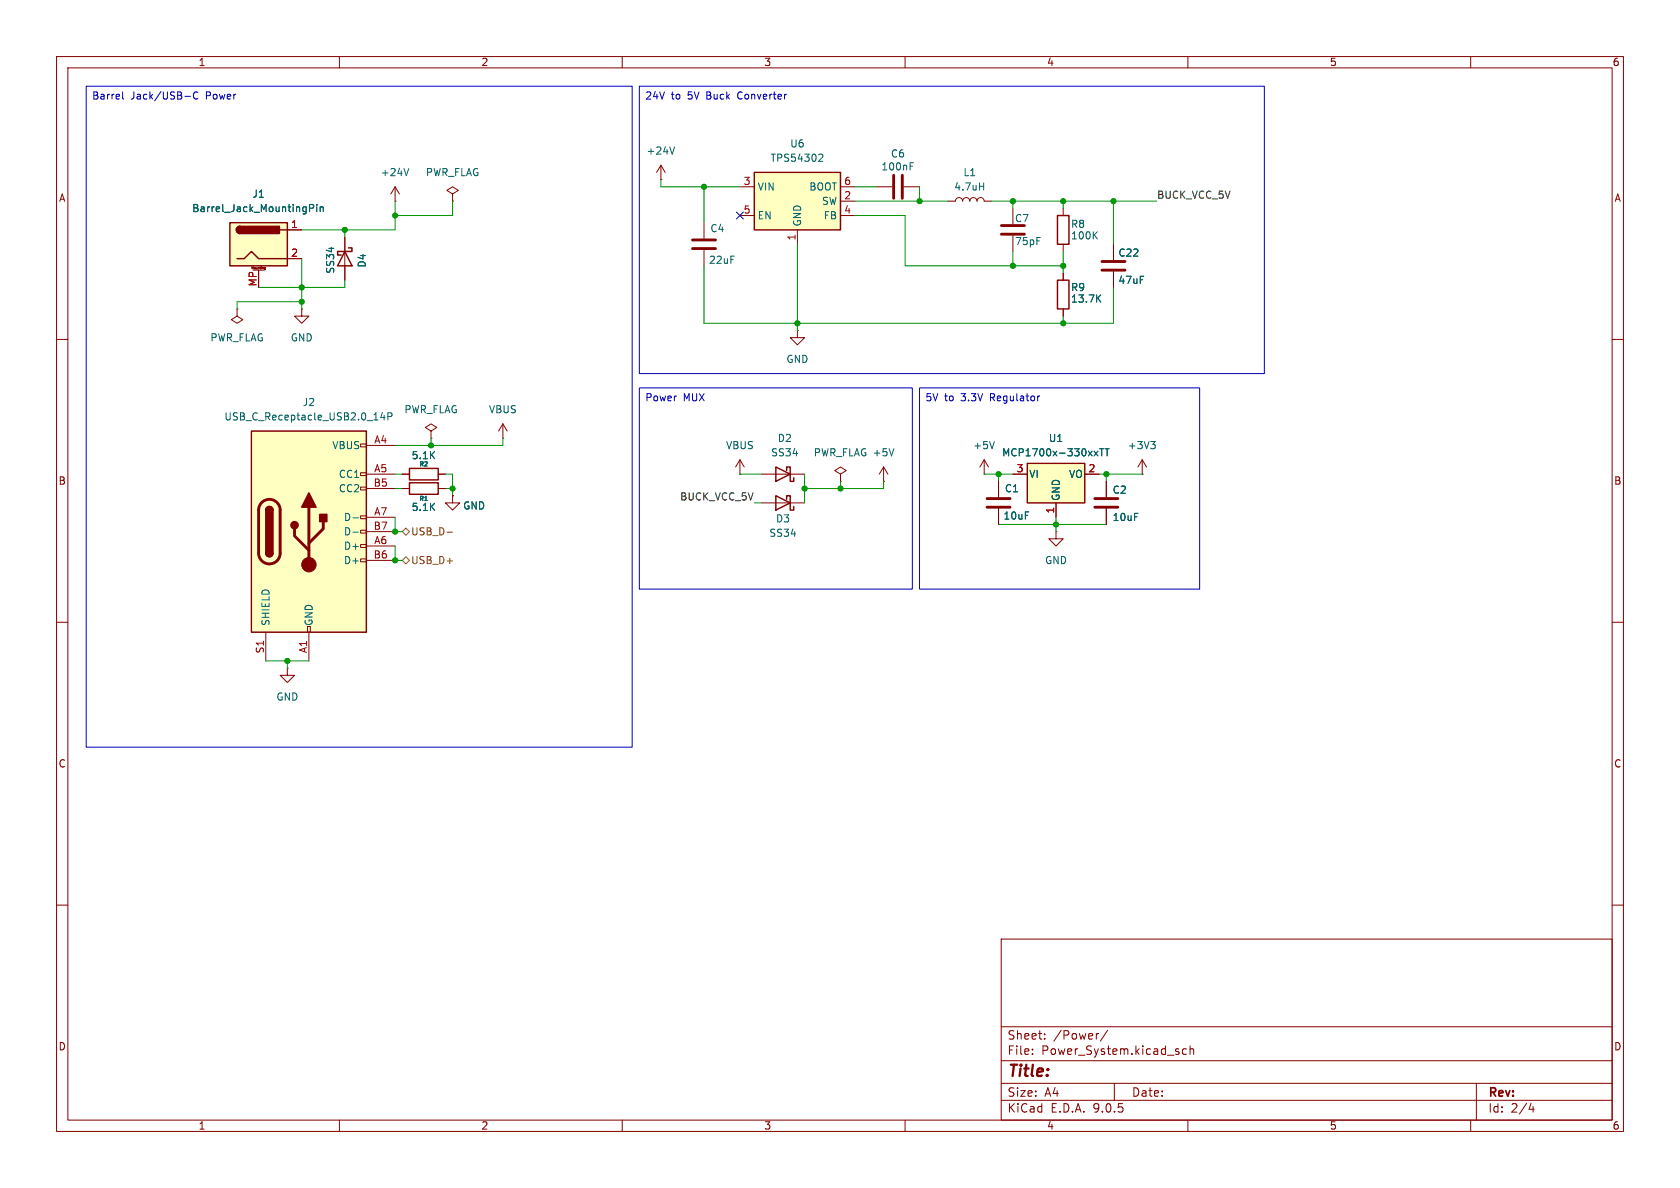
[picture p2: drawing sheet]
<svg xmlns="http://www.w3.org/2000/svg" width="297mm" height="210mm" viewBox="0 0 297 210" stroke-linecap="round" stroke-linejoin="round" font-family="sans-serif">
<g fill="none" stroke="#840000" stroke-width=".18">
<path d="M10 10h277v190h-277zM12 12h273v186h-273zM60 10v2M110 10v2M160 10v2M210 10v2M260 10v2M80 34.3l1-.6-1-.7-1 .7 1 .6v1.3M80 35.6h.1M61 41.9v7.6M10 60h2M76.2 76.2l1-.6-1-.7-1 .7 1 .6v1.3"/>
<path d="M76.2 77.5h.1M285 60h2M71.1 83.8h1.3M77.5 83.8h1.2M10 110h2M285 110h2M10 160h2M177 166h108v32h-108zM285 160h2M60 198v2M110 198v2M160 198v2"/>
<path d="M177 194.5h108M177 191.5h108M177 187.5h108M177 181.5h108M182.5 186.3v.1M182.5 185.5v.1M184.7 183.6v.1M184.7 182.8v.1M194.2 182.7l-.2 .1M195.8 182.1l-1.3 2M197 191.5v3M209.7 185.5l-.4-.1-.3 .3v.4l.2 .2h.5"/>
<path d="M210 198v2M210.4 185.5l.2-.1 .4 .1v.9M210.4 184.9v1.5M260 198v2M261 191.5v6.5M270.7 195l-.4 1.1h.9M271 195.6v1"/>
</g>
<path d="M61 44.5l1.2 2.5h-2.5zM61.6 43.8h.6v.7h-2.5v.6h.6M72.4 82.8h5.1v2h-5.1z" fill="none" stroke="#840000" stroke-width=".25"/>
<path d="M181.6 81.9h10.2v7h-10.2z" fill="#ffffc2"/>
<path d="M181.6 81.9h10.2v7h-10.2z" fill="none" stroke="#840000" stroke-width=".25"/>
<path d="M41.9 54.6v1.3l1 .6-1 .7-1-.7 1-.6M41.9 54.6h.1M179.1 83.8h2.5M186.7 88.9v2.5M191.8 83.8h2.5" fill="none" stroke="#840000" stroke-width=".18"/>
<path d="M193.4 79.7l.7 .9M194.1 79.7l-.7 .9M194.4 79.3h.7M194.8 79.3v1.3M195.4 79.3h.7M195.7 79.3v1.3" fill="none" stroke="#006464" stroke-width=".18"/>
<path d="M40.6 39.4h10.2v7.6h-10.2z" fill="#ffffc2"/>
<path d="M40.6 39.4h10.2v7.6h-10.2zM41.9 45.7h1.3l1.2-1.2 1.3 1.2h5.1M42.4 40a.64 .64 0 0 0-.6 .6 .64 .64 0 0 0 .6 .7M49.5 40.6h1.3" fill="none" stroke="#840000" stroke-width=".25"/>
<g fill="#840000" stroke="#840000" stroke-width=".25">
<path d="M42 40.2l.4-.2v1.3a.63 .63 0 0 1-.6-.4 .63 .63 0 0 1 .2-.7z"/>
<path d="M42.4 40h7v1.3h-7z"/>
</g>
<g fill="none" stroke="#840000" stroke-width=".18">
<path d="M116.8 31.8h.1M116.8 29.2l-.7 1.3M116.8 29.2l.8 1.3M116.8 29.2v2.6M124.5 39.4v2.8M154.9 33h2.8M159.8 33h2.8M167.6 35.6h1.3a.64 .64 0 0 1 .6-.7 .64 .64 0 0 1 .7 .7 .64 .64 0 0 1 .6-.7 .64 .64 0 0 1 .6 .7 .64 .64 0 0 1 .7-.7 .64 .64 0 0 1 .6 .7 .64 .64 0 0 1 .7-.7 .64 .64 0 0 1 .6 .7h1.3M44.5 47.5v-.3l.2 .2 .1-.2v.3M44.7 47.8h2M45.7 47.8v3M46 47.2v.3"/>
<path d="M46.2 47.2h.1M46.7 47.6h.2M46.7 47.5h.1M46.8 47.5h.1M46.9 47.3h-.2v.2M46.9 47.3h.1M46.9 47.6h.1M46.9 47.3v.3M50.8 40.6h2.5M50.8 45.7h2.5M124.5 44.2v2.8M141 58.4v1.3h1.2l-1.2 1.3-1.3-1.3h1.3"/>
<path d="M141 58.4h.1M88.9 77.5h.1M88.9 74.9l-.8 1.3M88.9 74.9l.8 1.3M88.9 74.9v2.6"/>
</g>
<path d="M54.7 36.8l.6-.1 .2-.1-.1-.3-.7-.2v1.3M56 36.1v.2M56 36.6v.8M56.6 36.6v.8M56.6 36.7l.2-.1h.3v.8M119.3 26l-.5 1.2M160.9 29.4h.4M160.9 28.8h.6M173.2 32.9h.7M173.9 32.3v1.3" fill="none" stroke="#006464" stroke-width=".18"/>
<path d="M158 31v4.1M159.5 31v4.1M122.4 42.4h4.1M122.4 43.9h4.1" fill="none" stroke="#840000" stroke-width=".51"/>
<path d="M133.3 30.5h15.3v10.1h-15.3z" fill="#ffffc2"/>
<path d="M133.3 30.5h15.3v10.1h-15.3z" fill="none" stroke="#840000" stroke-width=".25"/>
<path d="M130.8 33h2.5M130.8 38.1h2.5M148.6 33h2.5M148.6 38.1h2.5M148.6 35.6h2.5M141 40.6v2.6" fill="none" stroke="#840000" stroke-width=".18"/>
<path d="M144.9 27.2l.5 .1 .1 .3-.8 .9h.8" fill="none" stroke="#006464" stroke-width=".18"/>
<path d="M44.4 76.2h20.4v35.6h-20.4z" fill="#ffffc2"/>
<g fill="none" stroke="#840000" stroke-width=".18">
<path d="M69.8 35.6h.1M69.8 33l-.7 1.3M69.8 33l.8 1.3M69.8 33v2.6M179.1 36.8v2.8M188 36.8v1.3M45.7 47.8v3M50.8 40.6h2.5M50.8 45.7h2.5M53.3 54.6v1.3h1.3l-1.3 1.3-1.2-1.3h1.2M53.3 54.6h.1M61 41.9v2.6"/>
<path d="M61 47v2.5M188 43.2v1.3M188 48.3v1.2M188 54.6v1.3M196.8 43.2v2.8M196.8 48v2.8M63.8 78.5h1v.5h-1zM64.8 78.7h5M63.8 83.6h1v.5h-1zM63.8 86.1h1v.5h-1zM63.8 91.2h1v.5h-1zM63.8 93.7h1v.5h-1z"/>
<path d="M63.8 96.3h1v.5h-1zM63.8 98.8h1v.5h-1zM64.8 83.8h5M64.8 86.4h5M64.8 91.4h5M64.8 94h5M64.8 96.5h5M64.8 99.1h5M71.1 83.8h1.3M71.1 86.4h1.3M77.5 83.8h1.2M77.5 86.4h1.2"/>
<path d="M80 87.6v1.3h1.3l-1.3 1.3-1.3-1.3h1.3M80 87.6h.1M130.8 83.8h.1M130.8 81.3l-.8 1.3M130.8 81.3l.8 1.3M130.8 81.3v2.5M134.6 83.8h7.6M134.6 88.9h7.6M148.6 83.8l1-.6-1-.6-1 .6 1 .6v1.3M148.6 85.1h.1M156.2 85.1h.1M156.2 82.6l-.8 1.2"/>
<path d="M156.2 82.6l.8 1.2M156.2 82.6v2.5M174 83.8h.1M174 81.3l-.8 1.3M174 81.3l.8 1.3M174 81.3v2.5M176.5 85.1v2.8M176.5 89.9v2.8M179.1 83.8h2.5M186.7 94v1.3h1.3l-1.3 1.2-1.3-1.2h1.3M186.7 94h.1M186.7 88.9v2.5"/>
<path d="M191.8 83.8h2.5M195.6 85.1v2.8M195.6 89.9v2.8M201.9 83.8h.1M201.9 81.3l-.7 1.3M201.9 81.3l.8 1.3M201.9 81.3v2.5M47 111.8v5M50.8 118.1v1.3h1.3l-1.3 1.3-1.3-1.3h1.3M50.8 118.1h.1M54.4 110.7h.5v1.1h-.5zM54.6 111.8v5"/>
</g>
<path d="M186.9 38.1h2.1v5.1h-2.1zM186.9 49.5h2.1v5.1h-2.1zM44.4 76.2h20.4v35.6h-20.4zM47 90.2a.64 .64 0 0 1 .6-.7 .64 .64 0 0 1 .7 .7M47 97.8a.64 .64 0 0 0 .6 .6 .64 .64 0 0 0 .7-.6M72.4 85.3h5.1v2.1h-5.1zM137.2 82.6l2.5 1.2-2.5 1.3zM137.2 87.6l2.5 1.3-2.5 1.3zM139.1 83.2v-.6h.6v2.5h.6v-.6M139.1 88.3v-.7h.6v2.6h.6v-.7" fill="none" stroke="#840000" stroke-width=".25"/>
<path d="M177 39.9h4.1M177 41.4h4.1M194.8 46.2h4.1M194.8 47.8h4.1M46.3 88.8a1.9 1.9 0 0 1 2-.4 1.9 1.9 0 0 1 1.2 1.8v7.6a1.91 1.91 0 0 1-1.9 1.9 1.91 1.91 0 0 1-1.9-1.9v-7.8l.2-.6zM52.1 93.5v1.2l2.5 2.6M54.6 89.7v10.1M57.1 92.2v1.3l-2.5 2.5M174.5 88.1h4.1M174.5 89.7h4.1M193.5 88.1h4.1M193.5 89.7h4.1" fill="none" stroke="#840000" stroke-width=".51"/>
<g fill="#840000" stroke="#840000" stroke-width=".25">
<path d="M47 90.2h1.3v7.6h-1.3z"/>
<path d="M47.2 89.7a.64 .64 0 0 1 .7-.1 .64 .64 0 0 1 .4 .6h-1.3z"/>
<path d="M47 97.8h1.3a.64 .64 0 0 1-.7 .6 .64 .64 0 0 1-.6-.6z"/>
<path d="M54.6 87.1l1.3 2.6h-2.6z"/>
<path d="M56.5 90.9h1.3v1.3h-1.3z"/>
<circle cx="52.1" cy="92.8" r=".63"/>
</g>
<circle cx="54.6" cy="99.8" r="1.27" fill="#840000" stroke="#840000" stroke-width=".18"/>
<g fill="none" stroke="#006464" stroke-width=".18">
<path d="M54.7 36.8l.6-.1 .2-.1-.1-.3-.7-.2v1.3M56 36.1v.2M56 36.6v.8M56.6 36.6v.8M56.6 36.7l.2-.1h.3v.8M72.3 29.8l-.5 1.3M193.5 41.5l.5 .7M194 41l-.7 .7M194.1 52.7l.5 .7M194.6 52.1l-.7 .8M67.6 72.9l-.3 .9h.8M67.9 73.4v.8"/>
<path d="M68.6 73.6h.6l.1-.2-.1-.3-.6-.1v1.2M158 79.3l-.4 1.3M175.8 78l-.4 1.3M193.4 79.7l.7 .9M194.1 79.7l-.7 .9M194.4 79.3h.7M194.8 79.3v1.3M195.4 79.3h.7M195.7 79.3v1.3M203.4 78h.8l-.4 .5M204 78.5l.2 .3v.3l-.2 .2M62.4 91.5h1"/>
<path d="M62.4 94.1h1"/>
</g>
<path d="M71.1 99.1l.7-.7 .6 .7-.6 .6zM71.1 94l.7-.7 .6 .7-.6 .6zM79 94.1h1" fill="none" stroke="#725600" stroke-width=".18"/>
<g fill="none" stroke="#009600" stroke-width=".18">
<path d="M69.8 35.6v5h-16.5M80 35.6v2.5h-10.2M116.8 31.8v1.2h14M124.5 33v6.4M151.1 38.1h8.9v8.9h28M151.1 35.6h16.5M151.1 33h3.8M162.6 33v2.6M175.3 35.6h29.2M179.1 35.6v1.2M188 35.6v1.2M196.8 35.6v7.6"/>
<path d="M53.3 53.3h-11.4v1.3M53.3 45.7v8.9M61 40.6v1.3M61 49.5v1.3h-15.3M124.5 47v10.2h72.3v-6.4M141 43.2v15.2M179.1 44.5v2.5M188 44.5v3.8M188 55.9v1.3M76.2 77.5v1.2M88.9 77.5v1.2h-19.1M69.8 83.8h1.3"/>
<path d="M69.8 91.4v2.6h1.3M69.8 96.5v2.6h1.3M69.8 86.4h1.3M78.7 83.8h1.3v3.8M78.7 86.4h1.3M130.8 83.8h3.8M133.3 88.9h1.3M142.2 83.8v5.1M148.6 85.1v1.3M156.2 85.1v1.3h-14M174 83.8h5.1M176.5 92.7h19.1"/>
<path d="M176.5 83.8v1.3M186.7 91.4v2.6M194.3 83.8h7.6M195.6 83.8v1.3M47 116.8h7.6M50.8 116.8v1.3"/>
</g>
<path d="M130.2 37.5l1.2 1.2M131.4 37.5l-1.2 1.2" fill="none" stroke="#000084" stroke-width=".18"/>
<path d="M15.2 15.2h96.6v116.9h-96.6zM21.7 16.2v1.1l.2 .2M32.7 17h.9M35 16.4a.6 .6 0 0 0-.9 .4 .6 .6 0 0 0 .6 .7l.3-.1M113 15.2h110.5v50.8h-110.5zM113 68.6h48.3v35.5h-48.3zM162.6 68.6h49.5v35.5h-49.5zM183.8 70l-.2 .1" fill="none" stroke="#0000c2" stroke-width=".18"/>
<g fill="#009600" stroke="#009600" stroke-width=".18">
<circle cx="76.2" cy="78.7" r=".46"/>
<circle cx="69.8" cy="99.1" r=".46"/>
<circle cx="69.8" cy="94" r=".46"/>
<circle cx="61" cy="40.6" r=".46"/>
<circle cx="69.8" cy="38.1" r=".46"/>
<circle cx="80" cy="86.4" r=".46"/>
<circle cx="162.6" cy="35.6" r=".46"/>
<circle cx="141" cy="57.2" r=".46"/>
<circle cx="124.5" cy="33" r=".46"/>
<circle cx="195.6" cy="83.8" r=".46"/>
<circle cx="188" cy="35.6" r=".46"/>
<circle cx="196.8" cy="35.6" r=".46"/>
<circle cx="179.1" cy="47" r=".46"/>
<circle cx="188" cy="57.2" r=".46"/>
<circle cx="188" cy="47" r=".46"/>
<circle cx="179.1" cy="35.6" r=".46"/>
<circle cx="53.3" cy="53.3" r=".46"/>
<circle cx="53.3" cy="50.8" r=".46"/>
<circle cx="50.8" cy="116.8" r=".46"/>
<circle cx="186.7" cy="92.7" r=".46"/>
<circle cx="176.5" cy="83.8" r=".46"/>
<circle cx="148.6" cy="86.4" r=".46"/>
<circle cx="142.2" cy="86.4" r=".46"/>
</g>
<text font-size="2.8" fill="#840000" x="178" y="190.9">Title:</text>
<g font-size="2.1" fill="#840000">
<text x="178" y="184">Sheet:</text>
<text x="186.2" y="184">/Power/</text>
<text x="178" y="186.7">File:</text>
<text x="184.1" y="186.7">Power_System.kicad_sch</text>
<text x="178" y="196.9">KiCad</text>
<text x="178" y="194.1">Size:</text>
<text x="184.7" y="194.1">A4</text>
<text x="185.7" y="196.9">E.D.A.</text>
<text x="193.3" y="196.9">9.0.5</text>
<text x="200" y="194.1">Date:</text>
<text x="263" y="194.3">Rev:</text>
<text x="263" y="196.9">Id:</text>
<text x="267.1" y="196.9">2/4</text>
</g>
<g font-size="1.8" fill="#840000">
<text x="35" y="11.9">1</text>
<text x="85" y="11.9">2</text>
<text x="135" y="11.9">3</text>
<text x="185" y="11.9">4</text>
<text x="235" y="11.9">5</text>
<text x="285" y="11.9">6</text>
<text x="10.3" y="35.9">A</text>
<text x="285.3" y="35.9">A</text>
<text x="10.3" y="85.9">B</text>
<text x="285.3" y="85.9">B</text>
<text x="10.3" y="135.9">C</text>
<text x="285.3" y="135.9">C</text>
<text x="10.3" y="185.9">D</text>
<text x="285.3" y="185.9">D</text>
<text x="35" y="199.9">1</text>
<text x="85" y="199.9">2</text>
<text x="135" y="199.9">3</text>
<text x="185" y="199.9">4</text>
<text x="235" y="199.9">5</text>
<text x="285" y="199.9">6</text>
</g>
<g font-size="1.8" fill="#0000c2">
<text x="16.2" y="17.9">Barrel</text>
<text x="23.1" y="17.9">Jack/USB-C</text>
<text x="36.5" y="17.9">Power</text>
<text x="114" y="17.9">24V</text>
<text x="118.7" y="17.9">to</text>
<text x="121.7" y="17.9">5V</text>
<text x="125.2" y="17.9">Buck</text>
<text x="130.9" y="17.9">Converter</text>
<text x="114" y="71.3">Power</text>
<text x="120.8" y="71.3">MUX</text>
<text x="163.5" y="71.3">5V</text>
<text x="167" y="71.3">to</text>
<text x="170" y="71.3">3.3V</text>
<text x="175.3" y="71.3">Regulator</text>
</g>
<g font-size="1.8" fill="#006464">
<text x="114.2" y="27.5">+24V</text>
<text x="136.1" y="28.8">TPS54302</text>
<text x="139.6" y="26.3">U6</text>
<text x="157.4" y="28">C6</text>
<text x="44.5" y="35.2">J1</text>
<text x="67.2" y="31.3">+24V</text>
<text x="75.2" y="31.3">PWR_FLAG</text>
<text x="133.9" y="33.9">VIN</text>
<text x="143" y="33.9">BOOT</text>
<text x="155.7" y="30.3">100nF</text>
<text x="168.6" y="33.9">4.7uH</text>
<text x="170.2" y="31.3">L1</text>
<text x="33.9" y="37.7">Barrel_Jack_MountingPin</text>
<text x="125.5" y="41.2">C4</text>
<text x="133.9" y="39">EN</text>
<text x="141.8" y="40.1" transform="rotate(-90 141.8 40.1)">GND</text>
<text x="145.2" y="36.4">SW</text>
<text x="145.5" y="39">FB</text>
<text x="179.3" y="39.5">C7</text>
<text x="189.2" y="40.5">R8</text>
<text x="64.9" y="47.4" transform="rotate(-90 64.9 47.4)">D4</text>
<text x="125.2" y="46.8">22uF</text>
<text x="179.3" y="43.5">75pF</text>
<text x="189.2" y="42.5">100K</text>
<text x="197.6" y="45.6">C22</text>
<text x="59.3" y="48.5" transform="rotate(-90 59.3 48.5)">SS34</text>
<text x="189.2" y="51.7">R9</text>
<text x="189.2" y="53.7">13.7K</text>
<text x="197.6" y="50.4">47uF</text>
<text x="37.1" y="60.6">PWR_FLAG</text>
<text x="51.3" y="60.6">GND</text>
<text x="138.9" y="64.4">GND</text>
<text x="53.4" y="72">J2</text>
<text x="39.6" y="74.5">USB_C_Receptacle_USB2.0_14P</text>
<text x="71.4" y="73.3">PWR_FLAG</text>
<text x="86.3" y="73.3">VBUS</text>
<text x="58.7" y="79.6">VBUS</text>
<text x="72.7" y="81.4">5.1K</text>
<text x="128.3" y="79.6">VBUS</text>
<text x="136.2" y="80.9">SS34</text>
<text x="137.4" y="78.3">D2</text>
<text x="143.8" y="80.9">PWR_FLAG +5V</text>
<text x="172" y="79.6">+5V</text>
<text x="177.1" y="80.9">MCP1700x-330xxTT</text>
<text x="185.3" y="78.3">U1</text>
<text x="199.3" y="79.6">+3V3</text>
<text x="59.8" y="84.7">CC1</text>
<text x="59.8" y="87.2">CC2</text>
<text x="177.6" y="87.2">C1</text>
<text x="181.9" y="84.7">VI</text>
<text x="187.6" y="88.6" transform="rotate(-90 187.6 88.6)">GND</text>
<text x="188.9" y="84.7">VO</text>
<text x="196.6" y="87.5">C2</text>
<text x="60.7" y="92.3">D-</text>
<text x="60.7" y="94.8">D-</text>
<text x="72.7" y="90.5">5.1K</text>
<text x="81.8" y="90.3">GND</text>
<text x="135.9" y="95.1">SS34</text>
<text x="137.1" y="92.6">D3</text>
<text x="177.3" y="92">10uF</text>
<text x="196.6" y="92.3">10uF</text>
<text x="60.7" y="97.4">D+</text>
<text x="60.7" y="99.9">D+</text>
<text x="184.7" y="99.9">GND</text>
<text x="47.9" y="110.7" transform="rotate(-90 47.9 110.7)">SHIELD</text>
<text x="55.5" y="110.7" transform="rotate(-90 55.5 110.7)">GND</text>
<text x="48.8" y="124.1">GND</text>
</g>
<g font-size="1.8" fill="#a90000">
<text x="131.4" y="32.8">3</text>
<text x="149.2" y="32.8">6</text>
<text x="149.2" y="35.3">2</text>
<text x="51.4" y="40.4">1</text>
<text x="131.4" y="37.8">5</text>
<text x="149.2" y="37.8">4</text>
<text x="51.4" y="45.5">2</text>
<text x="140.7" y="42.6" transform="rotate(-90 140.7 42.6)">1</text>
<text x="45.5" y="50.7" transform="rotate(-90 45.5 50.7)">MP</text>
<text x="66.1" y="78.5">A4</text>
<text x="66.1" y="83.6">A5</text>
<text x="179.6" y="83.6">3</text>
<text x="192.3" y="83.6">2</text>
<text x="66" y="86.1">B5</text>
<text x="66" y="93.7">B7</text>
<text x="66.1" y="91.2">A7</text>
<text x="186.4" y="90.9" transform="rotate(-90 186.4 90.9)">1</text>
<text x="66" y="98.8">B6</text>
<text x="66.1" y="96.3">A6</text>
<text x="46.7" y="115.6" transform="rotate(-90 46.7 115.6)">S1</text>
<text x="54.4" y="115.6" transform="rotate(-90 54.4 115.6)">A1</text>
</g>
<g font-size="1.8" fill="#0f0f0f">
<text x="204.5" y="35.2">BUCK_VCC_5V</text>
<text x="120.1" y="88.6">BUCK_VCC_5V</text>
</g>
<g font-size="1.8" fill="#725600">
<text x="72.6" y="94.8">USB_D-</text>
<text x="72.6" y="99.9">USB_D+</text>
</g>
<g font-size="1.1" fill="#006464">
<text x="74" y="82.7">R2</text>
<text x="74" y="88.7">R1</text>
</g>
<text font-size=".5" fill="#840000" x="44.3" y="47.8">Mounting</text>
</svg>
